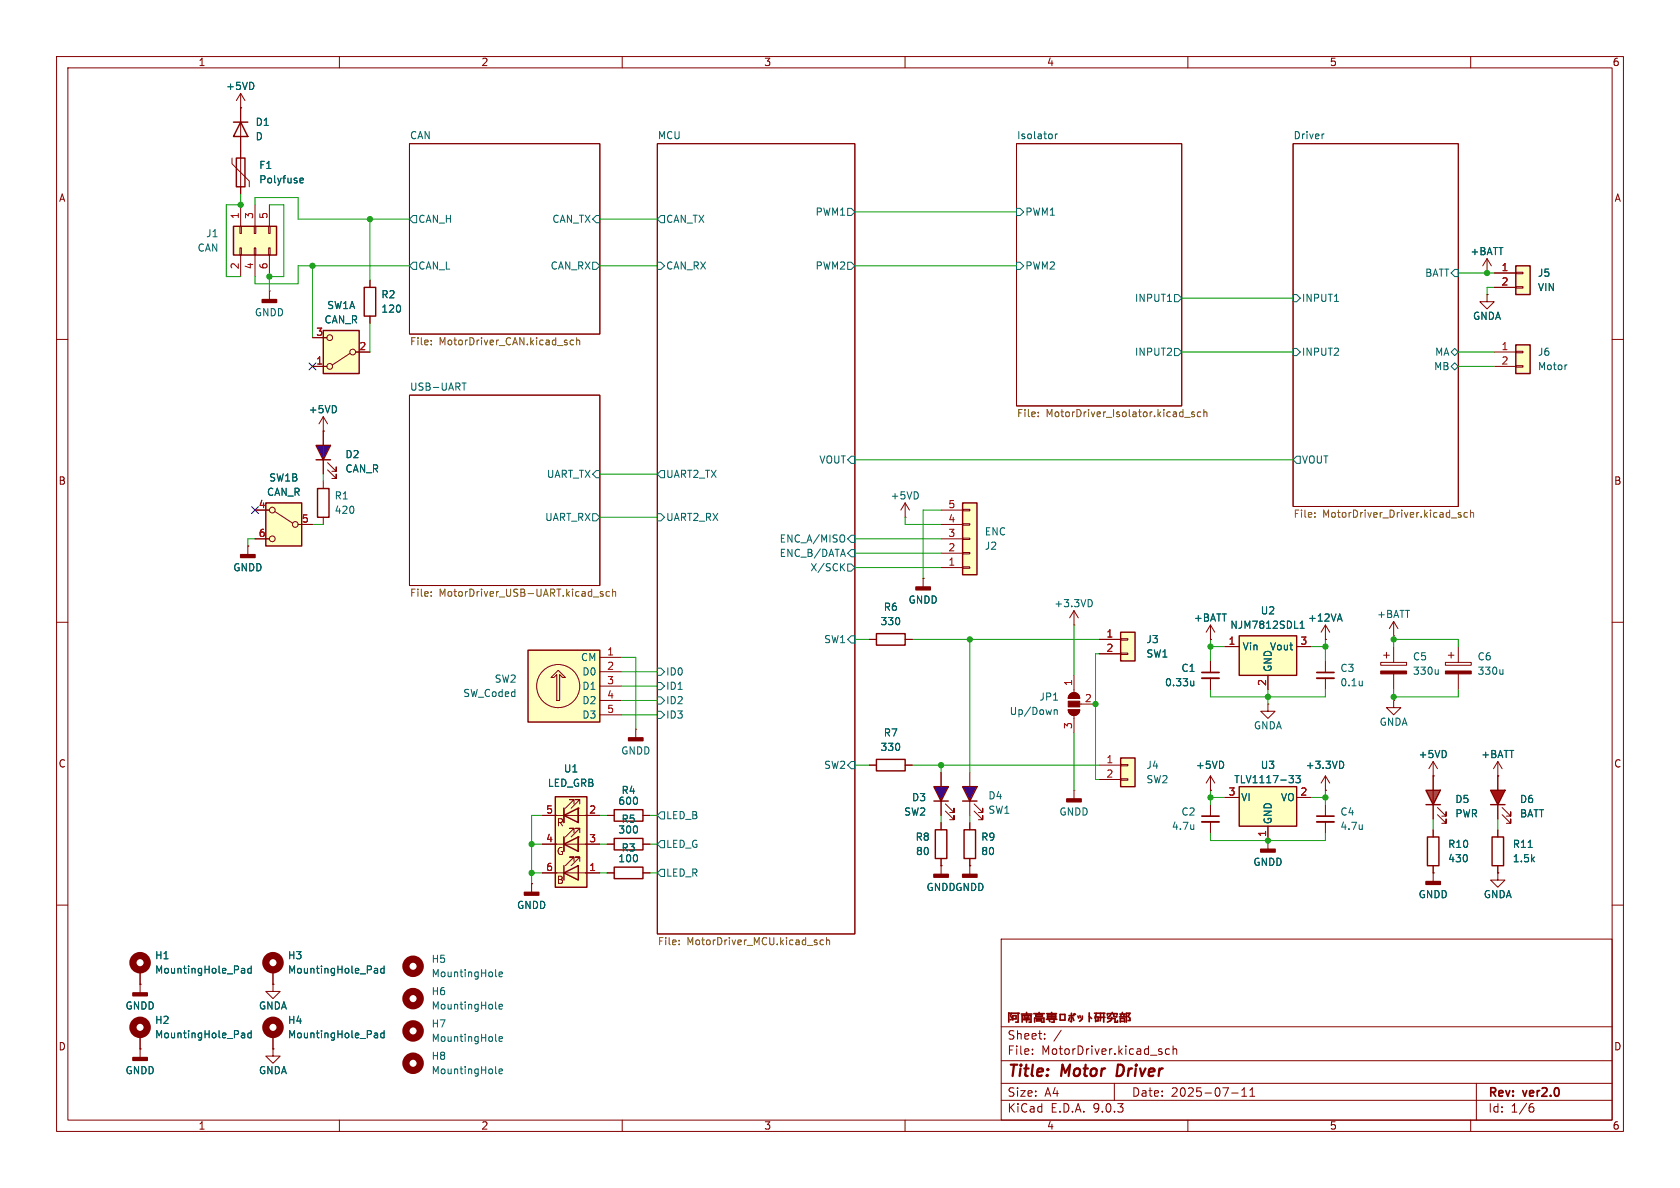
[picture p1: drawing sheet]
<svg xmlns="http://www.w3.org/2000/svg" width="297mm" height="210mm" viewBox="0 0 297 210" stroke-linecap="round" stroke-linejoin="round" font-family="sans-serif">
<g fill="none" stroke="#840000" stroke-width=".18">
<path d="M10 10h277v190h-277zM12 12h273v186h-273zM60 10v2M110 10v2M160 10v2M210 10v2M260 10v2M72.4 25.4h33.6v33.7h-33.6zM116.2 25.4h34.9v139.7h-34.9zM179.7 25.4h29.2v46.4h-29.2zM228.6 25.4h29.2v64.1h-29.2zM10 60h2"/>
<path d="M72.4 69.9h33.6v33.6h-33.6zM285 60h2M10 110h2M214 116.8v2.1M214 119.9v2M285 110h2M153.7 135.3h1.2M160 135.3h1.3M189.9 139.7h.1M189.9 139.7v1.5M214 139.7h.1M214 137.2l-.8 1.2"/>
<path d="M214 137.2l.8 1.2M214 137.2v2.5M214 142.2v2.1M214 145.3v2M10 160h2M177 166h108v32h-108zM285 160h2M60 198v2M110 198v2M160 198v2M177 194.5h108M177 191.5h108"/>
<path d="M177 187.5h108M177 181.5h108M182.5 186.3v.1M182.5 185.5v.1M184.7 183.6v.1M184.7 182.8v.1M187.6 182.1l-1.3 2M197 191.5v3M206.7 185.5l-.4-.1-.3 .3v.4l.2 .2h.5M207.4 185.5l.2-.1 .4 .1v.9M207.4 184.9v1.5M210 198v2"/>
<path d="M217.7 193.2h1.2M219.5 193.8h.9M219.5 192.7l.5-.4v1.5M221 193.8h.8M221 192.7l.4-.4v1.5M260 198v2M261 191.5v6.5M270.6 195.7h.4l.2 .3-.1 .5-.5 .1M271 195.1l-.4 .1"/>
</g>
<path d="M197.6 188.2l-.2 2h.5" fill="none" stroke="#840000" stroke-width=".4"/>
<g fill="none" stroke="#840000" stroke-width=".3">
<path d="M212.5 118.9h3M212.5 144.3h3M178.3 179v1.7M178.3 179.1h.5l-.2 .4M178.7 179.6l.1 .4M179 179.1h1.2M180 179.1v1.6h-.4M180.6 179.3h1.8M181 180h1M181.1 179.7l.1 .1M181.5 179v.5M181.5 180v.7"/>
<path d="M181.8 179.7l-.1 .3M182.8 179.2h1.8M183.1 179.4h1.2v.3h-1.2zM183.7 179v.2M185.1 179.2h1.7M185.2 179.4h1.4v.6h-1.4zM185.2 179.7h1.4M185.9 179v1M186.3 180v.7h-.4M187.4 179.3h.9v1h-.9zM189 179.5h.8M189.1 179.8l-.2 .6"/>
<path d="M189.4 179.1v1.5l-.2-.1M189.6 179.8l.2 .6M189.8 179.3l.1 .1M190 179.2l.1 .1M190.6 179.6l.1 .4M190.9 179.5l.1 .4M191.3 179.6a.77 .77 0 0 1-.5 .9M192.6 179.7l.4 .3M192.6 179v1.6M193.5 179.1h.7M193.6 179.8h.5v.7h-.4M193.7 179.5v1.1"/>
<path d="M193.8 179.1l-.2 .9M194.3 179.8h1M194.3 179.1h1M194.6 179.1l-.1 1.4M195.1 179.1v1.6M196.4 179.2l-.3 .5-.3 .1M196.6 179.8l-.1 .5-.7 .4M196.6 179v.2M196.9 179.2v.5l.5 .1v-.2M197.5 179.4v-.2h-1.7v.3M197.9 179.8h1.1M198 179.3h.9"/>
<path d="M198.1 179.4l.1 .2M198.4 179v.3M198.8 179.3l-.2 .4M178.6 180.3h.2M179.1 180.1h.5v-.6h-.5v.8M180.7 180.7v-1.2h1.6v1.2h-.4M180.9 180.3h1.2M182.9 180.7v-.7h1.7v.7h-.5M183.3 180.2h.8v.3h-.8zM185 180.2h1.8M185.5 180.4l.1 .2M195.8 180h1.3v.7"/>
<path d="M197.6 180.4v.3h-.5M198.1 180.7v-.7h.7v.7M198.1 180.5h.7M199.4 180.4h.4l-.1-.5-.3-.2 .4-.6h-.7v1.6"/>
</g>
<g fill="none" stroke="#006464" stroke-width=".18">
<path d="M73 38.1h.7v1.3h-.7l-.6-.7zM104.8 38.7l.6-.6h.6v1.3h-.6zM116.2 38.7l.6-.6h.7v1.3h-.7zM149.9 36.8h.6l.6 .7-.6 .6h-.6zM179.7 36.8h.6l.7 .7-.7 .6h-.6zM186.6 23.7v.8M186.9 23.7l-.3 .2M234.1 23.7h-.3M73 46.4h.7v1.2h-.7l-.6-.6zM104.8 46.4h.6l.6 .6-.6 .6h-.6zM116.2 46.4h.6l.7 .6-.7 .6h-.6zM149.9 46.4h.6l.6 .6-.6 .6h-.6z"/>
<path d="M179.7 46.4h.6l.7 .6-.7 .6h-.6zM206.4 53.3h.7M207.6 52.1h.7l.6 .6-.6 .6h-.7zM228.6 52.1h.6l.7 .6-.7 .6h-.6zM235.9 53.3h.7M257.2 47.6h.6v1.3h-.6l-.7-.6zM81.7 67.7h.7M82 67.7v1.3M207.6 61.6h.7l.6 .6-.6 .7h-.7zM228.6 61.6h.6l.7 .6-.7 .7h-.6zM256.5 62.2l.7-.6 .6 .6-.6 .7zM256.5 64.8l.7-.7 .6 .7-.6 .6z"/>
<path d="M104.8 90.8h.6l.6 .6-.6 .7h-.6zM104.8 83.8l.6-.6h.6v1.3h-.6zM116.2 90.8h.6l.7 .6-.7 .7h-.6zM116.2 83.8l.6-.6h.7v1.3h-.7zM149 97.1l.4 1.3M149.1 94.6a.9 .9 0 0 1 0 1.2M149.3 99.6l-.7 .8M149.9 99.7h.6l.6 .6-.6 .7h-.6zM150.5 80.6h.6v1.3h-.6l-.6-.6zM150.5 94.6h.6v1.3h-.6l-.6-.6zM150.5 97.2h.6v1.2h-.6l-.6-.6zM229.2 80.6h.7v1.3h-.7l-.6-.6z"/>
<path d="M116.2 118.1h.6l.7 .6-.7 .7h-.6zM148.8 100.2l.5 .7M150.5 112.4h.6v1.3h-.6l-.6-.7zM116.2 120.7h.6l.7 .6-.7 .6h-.6zM116.2 123.2h.6l.7 .6-.7 .7h-.6zM116.2 125.7h.6l.7 .7-.7 .6h-.6zM150.5 134.6h.6v1.3h-.6l-.6-.6zM211 120.4v.8M211 121.1l-.3 .1M116.2 149.2l.6-.6h.7v1.3h-.7zM116.8 143.5h.7v1.3h-.7l-.6-.7zM116.8 153.7h.7v1.2h-.7l-.6-.6z"/>
<path d="M211 145.8v.8M211 146.5v.1"/>
</g>
<g fill="none" stroke="#725600" stroke-width=".18">
<path d="M101.9 59.7v1.3M76.2 60.2v.1M76.2 60.8v.2M101.4 60.2l-.4-.1-.2 .3 .1 .5h.5M101.9 60.2l.2-.1 .3 .1 .1 .8M183.6 73.5v.2M183.6 72.9v.1M209.4 73.8h1M211.1 72.9l-.3-.1-.2 .2 .1 .2 .4 .1v.3h-.5M212.3 72.9l-.4-.1-.2 .3 .1 .5h.5M212.8 72.9l.2-.1 .3 .1 .1 .8M212.8 72.4v1.3"/>
<path d="M232.4 91.3v.1M232.4 90.7v.1M258.3 90.7l-.3-.1-.2 .2v.2l.5 .1v.3h-.5M259.4 90.7l-.3-.1-.3 .2 .1 .6h.5M260 90.7l.1-.1 .4 .1v.7M260 90.2v1.2M76.2 105.3v.1M76.2 104.6v.1M104.9 105.5h1M106.6 104.6h-.3l-.2 .1 .1 .2 .4 .1v.4h-.5M107.7 104.6h-.3l-.3 .2 .2 .6h.4M108.3 104.7l.2-.1h.3v.8"/>
<path d="M108.3 104.1v1.3M120.1 166.9v.1M120.1 166.2v.1M145.6 166.2h-.4l-.2 .2 .1 .5h.5M146.1 166.3l.2-.1h.3l.1 .8M146.1 165.7v1.3"/>
</g>
<path d="M154.9 134.2h5.1v2.1h-5.1z" fill="none" stroke="#840000" stroke-width=".25"/>
<path d="M212.5 119.9h3M212.5 145.3h3" fill="none" stroke="#840000" stroke-width=".33"/>
<path d="M188.6 141.2h2.5v.5h-2.5z" fill="#840000" stroke="#840000" stroke-width=".25"/>
<path d="M170.2 139.1h2.5l-1.3 2.5z" fill="#00f"/>
<g fill="none" stroke="#840000" stroke-width=".18">
<path d="M163.2 102.2h.1M163.2 102.2v1.6M189.9 119.4v3M244.1 117.1h4.6v.5h-4.6zM244.6 115.8h1M245.1 115.3v1M246.4 112.4h.1M246.4 109.9v2.5M246.4 114.3v2.8M246.4 119.1v2.8M246.4 109.9l-.8 1.2M246.4 109.9l.7 1.2"/>
<path d="M255.5 117.1h4.6v.5h-4.6zM256 115.8h1M256.5 115.3v1M257.8 114.3v2.8M257.8 119.1v2.8M171.4 136.5v7.6M188.8 125.5h2.1a1.02 1.02 0 0 1-1 1 1.02 1.02 0 0 1-1.1-1zM189.1 122.7a1.02 1.02 0 0 1 1.1-.2 1.02 1.02 0 0 1 .7 .9h-2.1zM189.9 126.5v3M190.9 124.5h2.8M172.2 143.4l1.5 1.5v-.8v.8h-.7M172.2 142.1l1.5 1.5v-.7v.7h-.7"/>
</g>
<path d="M170.2 139.1h2.5l-1.3 2.5zM170.2 141.6h2.5" fill="none" stroke="#840000" stroke-width=".25"/>
<path d="M161.9 103.8h2.6v.5h-2.6z" fill="#840000" stroke="#840000" stroke-width=".25"/>
<g fill="#840000" stroke="#840000" stroke-width=".18">
<path d="M244.1 118.6h4.6v.5h-4.6z"/>
<path d="M255.5 118.6h4.6v.5h-4.6z"/>
<path d="M189.1 122.7a1.02 1.02 0 0 1 1.1-.2 1.02 1.02 0 0 1 .7 .9h-2.1z"/>
<path d="M188.8 124h2.1v1h-2.1z"/>
<path d="M188.8 125.5h2.1a1.02 1.02 0 0 1-1 1 1.02 1.02 0 0 1-1.1-1z"/>
</g>
<path d="M254.3 118.4v.8M254.3 119.1l-.2 .1M265.7 118.4v.8M265.7 119.1l-.2 .1M186.4 125.5v.8M186.4 125.6l.1-.1h.4v.8" fill="none" stroke="#006464" stroke-width=".18"/>
<path d="M165.1 139.1h2.5l-1.2 2.5z" fill="#00f"/>
<g fill="none" stroke="#840000" stroke-width=".18">
<path d="M262.9 48.3h.1M262.9 45.7l-.8 1.3M262.9 45.7l.8 1.3M262.9 45.7v2.6M234.3 113h.1M234.3 110.5l-.7 1.3M234.3 110.5l.8 1.3M234.3 110.5v2.5M234.3 116.8v2.1M234.3 119.9v2M166.4 136.5v7.6M166.4 153h.1"/>
<path d="M166.4 145.4v1.3M166.4 151.8v2.8M167.1 143.4l1.6 1.5v-.8v.8h-.8M167.1 142.1l1.6 1.5v-.7v.7h-.8M171.4 153h.1M171.4 153v1.6"/>
</g>
<path d="M165.1 139.1h2.5l-1.2 2.5zM165.1 141.6h2.5M165.4 146.7h2v5.1h-2z" fill="none" stroke="#840000" stroke-width=".25"/>
<path d="M236.6 109.4h.6M236.9 108.5l.4 1.3M240.8 120.4v.8M240.8 121.1v.1" fill="none" stroke="#006464" stroke-width=".18"/>
<path d="M232.8 118.9h3" fill="none" stroke="#840000" stroke-width=".3"/>
<path d="M232.8 119.9h3" fill="none" stroke="#840000" stroke-width=".33"/>
<g fill="#840000" stroke="#840000" stroke-width=".25">
<path d="M165.1 154.6h2.5v.5h-2.5z"/>
<path d="M170.2 154.6h2.5v.5h-2.5z"/>
</g>
<path d="M268 61h2.5v5h-2.5z" fill="#ffffc2"/>
<path d="M268 61h2.5v5h-2.5z" fill="none" stroke="#840000" stroke-width=".25"/>
<path d="M262.9 52.1v1.2h1.3l-1.3 1.3-1.3-1.3h1.3M262.9 52.1h.1M264.2 62.2h3.8M264.2 64.8h3.8M268 62.1h1.2v.3h-1.2zM268 64.6h1.2v.3h-1.2z" fill="none" stroke="#840000" stroke-width=".18"/>
<path d="M276.9 64.5h.1" fill="none" stroke="#006464" stroke-width=".18"/>
<path d="M268 47h2.5v5.1h-2.5z" fill="#ffffc2"/>
<path d="M268 47h2.5v5.1h-2.5z" fill="none" stroke="#840000" stroke-width=".25"/>
<path d="M264.2 48.3h3.8M264.2 50.8h3.8M268 48.1h1.2v.3h-1.2zM268 50.7h1.2v.2h-1.2zM189.9 110.5h.1M189.9 108l-.8 1.2M189.9 108l.7 1.2M189.9 108v2.5" fill="none" stroke="#840000" stroke-width=".18"/>
<path d="M192.7 106a.68 .68 0 0 1 .4 .6 .68 .68 0 0 1-.4 .7" fill="none" stroke="#006464" stroke-width=".18"/>
<path d="M170.2 88.9h2.5v12.7h-2.5z" fill="#ffffc2"/>
<path d="M170.2 88.9h2.5v12.7h-2.5z" fill="none" stroke="#840000" stroke-width=".25"/>
<path d="M166.4 97.8h3.8M166.4 95.3h3.8M166.4 92.7h3.8M166.4 90.2h3.8M170.2 97.7h1.2v.2h-1.2zM170.2 95.1h1.2v.3h-1.2zM170.2 92.6h1.2v.2h-1.2zM170.2 90h1.2v.3h-1.2zM166.4 100.3h3.8M170.2 100.2h1.2v.3h-1.2z" fill="none" stroke="#840000" stroke-width=".18"/>
<path d="M55.9 78.7h2.5l-1.3 2.6z" fill="#00f"/>
<path d="M57.1 76.2v7.6M57.9 83.1l1.5 1.5v-.8v.8h-.7M57.9 81.8l1.5 1.5v-.7v.7h-.7M160 91.4h.1M160 88.9l-.7 1.3M160 88.9l.8 1.3M160 88.9v2.5M171.4 145.4v1.3M171.4 151.8v1.2" fill="none" stroke="#840000" stroke-width=".18"/>
<path d="M55.9 78.7h2.5l-1.3 2.6zM55.9 81.3h2.5M170.4 146.7h2.1v5.1h-2.1z" fill="none" stroke="#840000" stroke-width=".25"/>
<path d="M198.1 111.8h2.6v5h-2.6z" fill="#ffffc2"/>
<path d="M198.1 111.8h2.6v5h-2.6z" fill="none" stroke="#840000" stroke-width=".25"/>
<path d="M194.3 113h3.8M194.3 115.6h3.8M198.1 112.9h1.3v.3h-1.3zM198.1 115.4h1.3v.3h-1.3zM214 113h.1M214 110.5l-.8 1.3M214 110.5l.8 1.3M214 110.5v2.5" fill="none" stroke="#840000" stroke-width=".18"/>
<path d="M219.1 112.4h10.1v7h-10.1z" fill="#ffffc2"/>
<path d="M154.9 112h5.1v2h-5.1zM219.1 112.4h10.1v7h-10.1z" fill="none" stroke="#840000" stroke-width=".25"/>
<path d="M153.7 113h1.2M160 113h1.3M216.5 114.3h2.6M224.2 119.4v2.5M229.2 114.3h2.6" fill="none" stroke="#840000" stroke-width=".18"/>
<path d="M229.8 111.1h.8M229.8 110.2l.4-.4v1.3" fill="none" stroke="#006464" stroke-width=".18"/>
<path d="M41.3 40h7.6v5.1h-7.6z" fill="#ffffc2"/>
<path d="M41.3 40h7.6v5.1h-7.6z" fill="none" stroke="#840000" stroke-width=".25"/>
<g fill="none" stroke="#840000" stroke-width=".18">
<path d="M42.5 36.2v3.8M45.1 36.2v3.8M47.6 36.2v3.8M42.4 40h.3v1.3h-.3zM42.4 43.8h.3v1.3h-.3zM42.5 45.1v3.8M45 40h.2v1.3h-.2zM45 43.8h.2v1.3h-.2zM45.1 45.1v3.8M47.5 40h.3v1.3h-.3zM47.5 43.8h.3v1.3h-.3zM47.6 51.4h.1"/>
<path d="M47.6 45.1v3.8M47.6 51.4v1.6"/>
</g>
<path d="M46.4 53h2.5v.5h-2.5z" fill="#840000" stroke="#840000" stroke-width=".25"/>
<path d="M57.1 58.4h6.4v7.6h-6.4z" fill="#ffffc2"/>
<g fill="none" stroke="#840000" stroke-width=".18">
<path d="M55.2 59.7h2.6M55.2 64.8h2.6M57.1 76.2h.1M57.1 73.7v2.5M57.1 73.7l-.7 1.2M57.1 73.7l.8 1.2M61.8 62.5l-3 2M62.9 62.2h2.5M43.8 96.5h.1M43.8 96.5v1.5M57.1 85.1v1.3M57.1 91.4v1.3"/>
<circle cx="58.3" cy="59.7" r=".51"/>
<circle cx="58.3" cy="64.8" r=".51"/>
<circle cx="62.4" cy="62.2" r=".51"/>
</g>
<path d="M57.1 58.4h6.4v7.6h-6.4zM56.1 86.4h2.1v5h-2.1z" fill="none" stroke="#840000" stroke-width=".25"/>
<path d="M42.5 98h2.6v.6h-2.6z" fill="#840000" stroke="#840000" stroke-width=".25"/>
<path d="M47 88.9h6.3v7.6h-6.3z" fill="#ffffc2"/>
<g fill="none" stroke="#840000" stroke-width=".18">
<path d="M42.5 19.1h.1M42.5 16.5l-.7 1.3M42.5 16.5l.8 1.3M42.5 16.5v17.8M41 27.9v1.1l3.1 3v1M65.4 49.5v1.3M65.4 55.9v1.3M45.1 90.2h2.5M45.1 95.3h2.5M48.6 90.4l3.1 2.1M52.7 92.7h2.5M112.4 128.9h.1"/>
<path d="M112.4 128.9v1.5M224.2 124.5v1.2h1.2l-1.2 1.3-1.3-1.3h1.3M224.2 124.5h.1M107.3 154.3h1.3M107.3 149.2h1.3M107.3 144.1h1.3M113.7 154.3h1.2M113.7 149.2h1.2M113.7 144.1h1.2M224.2 148.6h.1M224.2 148.6v1.5M264.8 146.7v1.3"/>
<path d="M264.8 153v1.3"/>
<circle cx="48.1" cy="90.2" r=".51"/>
<circle cx="48.1" cy="95.3" r=".51"/>
<circle cx="52.2" cy="92.7" r=".51"/>
</g>
<path d="M41.3 21.6h2.5M41.8 27.9h1.5v5.1h-1.5zM42.5 21.6l1.3 2.5h-2.5zM64.4 50.8h2v5.1h-2zM47 88.9h6.3v7.6h-6.3zM108.6 153.3h5.1v2h-5.1zM108.6 148.2h5.1v2h-5.1zM108.6 143.1h5.1v2.1h-5.1zM263.8 148h2v5h-2z" fill="none" stroke="#840000" stroke-width=".25"/>
<path d="M53 32.1l.2 .2h.4M53 31.7l.2-.2h.3l.1 .2v.1l-.6 .1M270.2 149.8h.7" fill="none" stroke="#006464" stroke-width=".18"/>
<g fill="#840000" stroke="#840000" stroke-width=".25">
<path d="M111.1 130.4h2.6v.5h-2.6z"/>
<path d="M222.9 150.1h2.5v.5h-2.5z"/>
</g>
<path d="M219.1 139.1h10.1v7h-10.1z" fill="#ffffc2"/>
<path d="M219.1 139.1h10.1v7h-10.1z" fill="none" stroke="#840000" stroke-width=".25"/>
<path d="M216.5 141h2.6M224.2 146.1v2.5M229.2 141h2.6" fill="none" stroke="#840000" stroke-width=".18"/>
<path d="M227.9 137.1h.8l-.5 .5 .4 .1 .1 .4-.3 .3h-.3M229.1 137.1h.8l-.5 .5 .4 .1v.6l-.2 .1-.5-.1" fill="none" stroke="#006464" stroke-width=".18"/>
<path d="M93.3 114.9h12.7v12.7h-12.7z" fill="#ffffc2"/>
<path d="M93.3 114.9h12.7v12.7h-12.7z" fill="none" stroke="#840000" stroke-width=".25"/>
<g fill="none" stroke="#840000" stroke-width=".18">
<path d="M97.4 119.8l1.3-1.3 1.2 1.3h-.5l-.5-.5v4.5h-.5v-4.5l-.5 .5zM106 116.2h3.9M106 118.7h3.9M106 121.3h3.9M106 123.8h3.9M106 126.4h3.9M234.3 139.7h.1M234.3 137.2l-.7 1.2M234.3 137.2l.8 1.2M234.3 137.2v2.5M246.4 123.8v1.3h1.2l-1.2 1.3-1.3-1.3h1.3M246.4 123.8h.1"/>
<path d="M253.4 137.2h.1M253.4 134.6l-.8 1.3M253.4 134.6l.7 1.3M253.4 134.6v2.6M264.8 137.2h.1M264.8 134.6l-.8 1.3M264.8 134.6l.8 1.3M264.8 134.6v2.6M94 156.2h.1M94 156.2v1.5M234.3 142.2v2.1M234.3 145.3v2"/>
<circle cx="98.7" cy="121.3" r="3.8"/>
</g>
<g fill="none" stroke="#840000" stroke-width="1.3">
<circle cx="73" cy="176.5" r="1.27"/>
<circle cx="73" cy="170.8" r="1.27"/>
<circle cx="73" cy="188" r="1.27"/>
<circle cx="73" cy="182.2" r="1.27"/>
</g>
<path d="M237.1 134.6a.68 .68 0 0 1 .5 .6 .68 .68 0 0 1-.5 .6M240.8 145.8v.8M240.8 146.5v.1M87.6 178.2l.2 .2M87.6 172.5l.2 .2M88.2 178l.6-.2v-.2l-.4-.1-.2 .2 .1 .6h.5M88.2 172.2l.6-.1v-.2l-.4-.1-.2 .2 .1 .6h.5M87.6 189.6l.2 .2M87.6 183.9l.2 .2M88.2 183.7l.6-.1v-.3l-.4-.1-.2 .2 .1 .6h.5M88.2 189.4l.6-.1v-.3h-.4l-.2 .1 .1 .6h.5" fill="none" stroke="#006464" stroke-width=".18"/>
<path d="M92.7 157.7h2.5v.5h-2.5z" fill="#840000" stroke="#840000" stroke-width=".25"/>
<path d="M232.8 144.3h3" fill="none" stroke="#840000" stroke-width=".3"/>
<path d="M232.8 145.3h3" fill="none" stroke="#840000" stroke-width=".33"/>
<path d="M98.2 140.8h5.6v16h-5.6z" fill="#ffffc2"/>
<path d="M98.2 140.8h5.6v16h-5.6zM99.7 144.1l2.5-1.2v2.5zM99.7 149.2l2.5-1.2v2.5zM99.7 154.3l2.5-1.3v2.6zM99.7 142.9v2.5M99.7 148v2.5M99.7 153v2.6" fill="none" stroke="#840000" stroke-width=".25"/>
<g fill="none" stroke="#840000" stroke-width=".18">
<path d="M95.9 144.1h10.1M95.9 149.2h10.1M95.9 154.3h10.1M99.7 142.9v2.5M99.7 148v2.5M101.5 142.1v-.7h-.8h.8l-1.6 1.5M101.5 147.2v-.8h-.8h.8l-1.6 1.6M101.5 152.3v-.8h-.8h.8l-1.6 1.5M102.2 142.9h.1M102.2 142.9v2.5zM102.2 148h.1M102.2 148v2.5z"/>
<path d="M102.5 142.1v-.7h-.8h.8l-1.5 1.5M102.5 147.2v-.8h-.8h.8l-1.5 1.6M102.5 152.3v-.8h-.8h.8l-1.5 1.5M24.8 174h.1M24.8 171.5v4M48.3 174v1.3h1.2l-1.2 1.2-1.3-1.2h1.3M48.3 174h.1M48.3 171.5v2.5M24.8 185.4h.1M24.8 182.9v4M48.3 185.4v1.3h1.2l-1.2 1.3-1.3-1.3h1.3M48.3 185.4h.1"/>
<path d="M48.3 182.9v2.5"/>
</g>
<g fill="none" stroke="#840000" stroke-width="1.3">
<circle cx="24.8" cy="170.2" r="1.27"/>
<circle cx="48.3" cy="170.2" r="1.27"/>
<circle cx="24.8" cy="181.6" r="1.27"/>
<circle cx="48.3" cy="181.6" r="1.27"/>
</g>
<g fill="none" stroke="#006464" stroke-width=".18">
<path d="M42.8 171.2h.4l.1 .8M43.3 172h-.5M43.3 171.5h-.5M44.4 171.2h-.4l-.2 .2 .1 .6h.5M44.4 170.8v1.2M66.3 171.2h.4l.1 .8M66.8 172h-.5M66.8 171.5h-.5M67.9 170.8v1.2M67.9 171.2h-.4l-.2 .2 .1 .6h.5M42.8 182.6l.4 .1 .1 .8M43.3 183.4l-.5 .1"/>
<path d="M43.3 182.9l-.5 .1M44.4 182.7l-.4-.1-.2 .3 .1 .5h.5M44.4 182.2v1.3M66.3 182.6l.4 .1 .1 .8M66.8 183.4l-.5 .1M66.8 182.9l-.5 .1M67.9 182.7l-.4-.1-.2 .3 .1 .5h.5M67.9 182.2v1.3"/>
</g>
<g fill="#840000" stroke="#840000" stroke-width=".25">
<path d="M23.5 175.5h2.5v.5h-2.5z"/>
<path d="M23.5 186.9h2.5v.6h-2.5z"/>
</g>
<path d="M252.1 139.7h2.5l-1.2 2.5z" fill="#ee7800"/>
<path d="M253.4 137.2v7.6M253.4 154.3h.1M253.4 146.7v1.3M253.4 153v2.8M254.1 144l1.6 1.5v-.7v.7h-.8M254.1 142.7l1.6 1.6v-.8v.8h-.8" fill="none" stroke="#840000" stroke-width=".18"/>
<path d="M252.1 139.7h2.5l-1.2 2.5zM252.1 142.2h2.5M252.3 148h2.1v5h-2.1z" fill="none" stroke="#840000" stroke-width=".25"/>
<path d="M252.1 155.8h2.5v.5h-2.5z" fill="#840000" stroke="#840000" stroke-width=".25"/>
<path d="M198.1 134h2.6v5.1h-2.6z" fill="#ffffc2"/>
<path d="M198.1 134h2.6v5.1h-2.6z" fill="none" stroke="#840000" stroke-width=".25"/>
<path d="M194.3 135.3h3.8M194.3 137.8h3.8M198.1 135.1h1.3v.3h-1.3zM198.1 137.7h1.3v.2h-1.3zM264.8 154.3v1.3h1.3l-1.3 1.2-1.3-1.2h1.3M264.8 154.3h.1" fill="none" stroke="#840000" stroke-width=".18"/>
<path d="M263.5 139.7h2.6l-1.3 2.5z" fill="#f00"/>
<g fill="none" stroke="#840000" stroke-width=".18">
<path d="M42.5 19.1h.1M42.5 19.1v2.5M42.5 24.1v3.8M42.5 33v1.3M55.2 59.7h2.6M65.4 49.5v1.3M65.4 55.9v1.3M262.9 48.3h.1M262.9 52.1h.1M264.2 48.3h3.8M264.2 50.8h3.8M55.2 64.8h2.6"/>
<path d="M57.1 76.2h.1M57.1 76.2v2.5M62.9 62.2h2.5M43.8 96.5h.1M45.1 90.2h2.5M45.1 95.3h2.5M52.7 92.7h2.5M57.1 81.3v2.5M153.7 113h1.2M160 113h1.3M163.2 102.2h.1M194.3 113h3.8"/>
<path d="M194.3 115.6h3.8M214 113h.1M214 116.8v2.1M214 119.9v2M216.5 114.3h2.6M224.2 119.4v2.5M229.2 114.3h2.6M234.3 113h.1M153.7 135.3h1.2M160 135.3h1.3M166.4 136.5v2.6M214 139.7h.1"/>
<path d="M234.3 139.7h.1M253.4 137.2h.1M253.4 137.2v2.5M264.8 137.2h.1M264.8 137.2v7.6M94 156.2h.1M95.9 154.3h2.5M95.9 149.2h2.5M95.9 144.1h2.5M103.5 154.3h2.5M103.5 149.2h2.5M103.5 144.1h2.5"/>
<path d="M107.3 154.3h1.3M107.3 149.2h1.3M107.3 144.1h1.3M113.7 154.3h1.2M113.7 149.2h1.2M113.7 144.1h1.2M166.4 153h.1M166.4 141.6v2.5M166.4 145.4v1.3M166.4 151.8v1.2M171.4 153h.1M171.4 145.4v1.3"/>
<path d="M171.4 151.8v1.2M216.5 141h2.6M224.2 148.6h.1M224.2 146.1v2.5M229.2 141h2.6M253.4 154.3h.1M253.4 142.2v2.6M253.4 146.7v1.3M253.4 153v1.3M264.8 154.3h.1M264.8 146.7v1.3M264.8 153v1.3"/>
<path d="M265.6 144l1.5 1.5v-.7v.7h-.8M265.6 142.7l1.5 1.6v-.8v.8h-.8M24.8 174h.1M24.8 171.5v2.5M48.3 174h.1M48.3 171.5v2.5M24.8 185.4h.1M24.8 182.9v2.5M48.3 185.4h.1M48.3 182.9v2.5"/>
</g>
<path d="M263.5 139.7h2.6l-1.3 2.5zM263.5 142.2h2.6" fill="none" stroke="#840000" stroke-width=".25"/>
<g fill="none" stroke="#009600" stroke-width=".18">
<path d="M42.5 34.3v1.9h-2.5v12.7h2.5M45.1 36.2v-1.3h7.6v3.8h19.7M47.6 36.2h2.6v12.7h-2.6v2.5M65.4 38.7v10.8M106 38.7h10.2M151.1 37.5h28.6M55.2 47v12.7M65.4 57.2v5M72.4 47h-19.7v3.2h-7.6v-1.3M106 47h10.2M151.1 47h28.6M208.9 52.7h19.7"/>
<path d="M257.8 48.3h6.4M264.2 50.8h-1.3v1.3M208.9 62.2h19.7M257.8 62.2h6.4M257.8 64.8h6.4M45.1 95.3h-1.3v1.2M55.2 92.7h1.9M57.1 83.8v1.3M106 83.8h10.2M106 91.4h10.2M151.1 95.3h15.3M151.1 81.3h77.5"/>
<path d="M151.1 97.8h15.3M160 91.4v1.3h6.4M166.4 90.2h-3.2v12M109.9 116.2h2.5v12.7M109.9 118.7h6.3M151.1 113h2.6M151.1 100.3h15.3M161.3 113h33M171.4 113v23.5M189.9 110.5v8.9M194.3 115.6h-.6v22.2h.6M214 114.3h2.5"/>
<path d="M214 113v3.8M231.8 114.3h2.5M234.3 113v3.8M246.4 113h11.4v1.3M246.4 112.4v1.9M109.9 126.4h6.3M109.9 123.8h6.3M109.9 121.3h6.3M151.1 135.3h2.6M161.3 135.3h33M166.4 135.3v1.2M189.9 129.5v10.2"/>
<path d="M214 121.9v1.3h20.3v-1.3M214 139.7v2.5M224.2 121.9v2.6M234.3 139.7v2.5M246.4 121.9v1.9M257.8 121.9v1.3h-11.4M94 149.2h1.9M94 154.3h1.9M95.9 144.1h-1.9v12.1M106 144.1h1.3M106 149.2h1.3M106 154.3h1.3"/>
<path d="M114.9 144.1h1.3M114.9 149.2h1.3M114.9 154.3h1.3M166.4 144.1v1.3M171.4 144.1v1.3M214 147.3v1.3h20.3v-1.3M214 141h2.5M231.8 141h2.5M253.4 144.8v1.9M264.8 144.8v1.9"/>
</g>
<path d="M54.6 64.2l1.3 1.2M55.9 64.2l-1.3 1.2M44.5 89.6l1.2 1.2M45.7 89.6l-1.2 1.2" fill="none" stroke="#000084" stroke-width=".18"/>
<g fill="none" stroke="#006464" stroke-width=".18">
<path d="M53 32.1l.2 .2h.4M53 31.7l.2-.2h.3l.1 .2v.1l-.6 .1M229.8 111.1h.8M229.8 110.2l.4-.4v1.3M236.6 109.4h.6M236.9 108.5l.4 1.3M211 120.4v.8M211 121.1l-.3 .1M227.9 137.1h.8l-.5 .5 .4 .1 .1 .4-.3 .3h-.3M229.1 137.1h.8l-.5 .5 .4 .1v.6l-.2 .1-.5-.1M237.1 134.6a.68 .68 0 0 1 .5 .6 .68 .68 0 0 1-.5 .6M270.2 149.8h.7"/>
<path d="M42.8 171.2h.4l.1 .8M43.3 172h-.5M43.3 171.5h-.5M44.4 171.2h-.4l-.2 .2 .1 .6h.5M44.4 170.8v1.2M66.3 171.2h.4l.1 .8M66.8 172h-.5M66.8 171.5h-.5M67.9 170.8v1.2M67.9 171.2h-.4l-.2 .2 .1 .6h.5M42.8 182.6l.4 .1 .1 .8M43.3 183.4l-.5 .1"/>
<path d="M43.3 182.9l-.5 .1M44.4 182.7l-.4-.1-.2 .3 .1 .5h.5M44.4 182.2v1.3M66.3 182.6l.4 .1 .1 .8M66.8 183.4l-.5 .1M66.8 182.9l-.5 .1M67.9 182.7l-.4-.1-.2 .3 .1 .5h.5M67.9 182.2v1.3"/>
</g>
<g fill="#009600" stroke="#009600" stroke-width=".18">
<circle cx="246.4" cy="123.2" r=".46"/>
<circle cx="246.4" cy="113" r=".46"/>
<circle cx="262.9" cy="48.3" r=".46"/>
<circle cx="234.3" cy="114.3" r=".46"/>
<circle cx="94" cy="149.2" r=".46"/>
<circle cx="94" cy="154.3" r=".46"/>
<circle cx="166.4" cy="135.3" r=".46"/>
<circle cx="193.7" cy="124.5" r=".46"/>
<circle cx="214" cy="141" r=".46"/>
<circle cx="214" cy="114.3" r=".46"/>
<circle cx="42.5" cy="36.2" r=".46"/>
<circle cx="47.6" cy="48.9" r=".46"/>
<circle cx="55.2" cy="47" r=".46"/>
<circle cx="65.4" cy="38.7" r=".46"/>
<circle cx="224.2" cy="123.2" r=".46"/>
<circle cx="224.2" cy="148.6" r=".46"/>
<circle cx="234.3" cy="141" r=".46"/>
<circle cx="171.4" cy="113" r=".46"/>
</g>
<g font-size="2.8" fill="#840000">
<text x="178" y="190.9">Title:</text>
<text x="187.7" y="190.9">Motor</text>
<text x="198.3" y="190.9">Driver</text>
</g>
<g font-size="2.1" fill="#840000">
<text x="178" y="184">Sheet:</text>
<text x="178" y="186.7">File:</text>
<text x="184.1" y="186.7">MotorDriver.kicad_sch</text>
<text x="178" y="196.9">KiCad</text>
<text x="178" y="194.1">Size:</text>
<text x="184.7" y="194.1">A4</text>
<text x="185.7" y="196.9">E.D.A.</text>
<text x="193.3" y="196.9">9.0.3</text>
<text x="200" y="194.1">Date:</text>
<text x="207" y="194.1">2025-07-11</text>
<text x="263" y="194.3">Rev:</text>
<text x="263" y="196.9">Id:</text>
<text x="267.1" y="196.9">1/6</text>
<text x="269.4" y="194.3">ver2.0</text>
</g>
<g font-size="1.8" fill="#840000">
<text x="35" y="11.9">1</text>
<text x="85" y="11.9">2</text>
<text x="135" y="11.9">3</text>
<text x="185" y="11.9">4</text>
<text x="235" y="11.9">5</text>
<text x="285" y="11.9">6</text>
<text x="10.3" y="35.9">A</text>
<text x="285.3" y="35.9">A</text>
<text x="10.3" y="85.9">B</text>
<text x="285.3" y="85.9">B</text>
<text x="10.3" y="135.9">C</text>
<text x="285.3" y="135.9">C</text>
<text x="98.3" y="146.3">R</text>
<text x="98.3" y="151.4">G</text>
<text x="98.3" y="156.4">B</text>
<text x="10.3" y="185.9">D</text>
<text x="285.3" y="185.9">D</text>
<text x="35" y="199.9">1</text>
<text x="85" y="199.9">2</text>
<text x="135" y="199.9">3</text>
<text x="185" y="199.9">4</text>
<text x="235" y="199.9">5</text>
<text x="285" y="199.9">6</text>
</g>
<g font-size="1.8" fill="#006464">
<text x="39.9" y="16.1">+5VD</text>
<text x="45.1" y="22.5">D1</text>
<text x="45.1" y="25">D</text>
<text x="72.4" y="24.7">CAN</text>
<text x="116.2" y="24.7">MCU</text>
<text x="179.7" y="24.7">Isolator</text>
<text x="228.6" y="24.7">Driver</text>
<text x="45.7" y="30.1">F1</text>
<text x="45.7" y="32.6">Polyfuse</text>
<text x="73.9" y="39.6">CAN_H</text>
<text x="97.5" y="39.6">CAN_TX</text>
<text x="117.7" y="39.6">CAN_TX</text>
<text x="144.1" y="38.3">PWM1</text>
<text x="181.2" y="38.3">PWM1</text>
<text x="34.8" y="44.7">CAN</text>
<text x="36.3" y="42.1">J1</text>
<text x="73.9" y="47.9">CAN_L</text>
<text x="97.2" y="47.9">CAN_RX</text>
<text x="117.7" y="47.9">CAN_RX</text>
<text x="144.1" y="47.9">PWM2</text>
<text x="181.2" y="47.9">PWM2</text>
<text x="259.9" y="45.3">+BATT</text>
<text x="67.3" y="52.9">R2</text>
<text x="200.5" y="53.6">INPUT1</text>
<text x="230.1" y="53.6">INPUT1</text>
<text x="251.9" y="49.1">BATT</text>
<text x="271.8" y="49.1">J5</text>
<text x="271.8" y="51.7">VIN</text>
<text x="45" y="56.1">GNDD</text>
<text x="57.3" y="57.4">CAN_R</text>
<text x="57.7" y="54.8">SW1A</text>
<text x="67.3" y="55.5">120</text>
<text x="260.3" y="56.7">GNDA</text>
<text x="200.5" y="63.1">INPUT2</text>
<text x="230.1" y="63.1">INPUT2</text>
<text x="253.4" y="65.6">MB</text>
<text x="253.6" y="63.1">MA</text>
<text x="271.8" y="63.1">J6</text>
<text x="271.8" y="65.6">Motor</text>
<text x="72.4" y="69.1">USB-UART</text>
<text x="54.5" y="73.3">+5VD</text>
<text x="61" y="81.2">D2</text>
<text x="61" y="83.7">CAN_R</text>
<text x="144.7" y="82.1">VOUT</text>
<text x="230.1" y="82.1">VOUT</text>
<text x="47.1" y="87.9">CAN_R</text>
<text x="47.5" y="85.3">SW1B</text>
<text x="59.1" y="88.5">R1</text>
<text x="96.6" y="84.7">UART_TX</text>
<text x="117.7" y="84.7">UART2_TX</text>
<text x="157.3" y="88.5">+5VD</text>
<text x="59.1" y="91">420</text>
<text x="96.3" y="92.3">UART_RX</text>
<text x="117.7" y="92.3">UART2_RX</text>
<text x="174" y="94.8">ENC</text>
<text x="41.1" y="101.2">GNDD</text>
<text x="137.7" y="96.1">ENC_A/MISO</text>
<text x="137.7" y="98.7">ENC_B/DATA</text>
<text x="143.2" y="101.2">X/SCK</text>
<text x="174" y="97.4">J2</text>
<text x="160.5" y="106.9">GNDD</text>
<text x="186.3" y="107.5">+3.3VD</text>
<text x="145.6" y="113.9">SW1</text>
<text x="155.6" y="110.7">330</text>
<text x="156.1" y="108.2">R6</text>
<text x="202.6" y="113.9">J3</text>
<text x="211" y="110.1">+BATT</text>
<text x="217.4" y="111.4">NJM7812SDL1</text>
<text x="222.8" y="108.8">U2</text>
<text x="231.1" y="110.1">+12VA</text>
<text x="243.3" y="109.4">+BATT</text>
<text x="102.6" y="117.1">CM</text>
<text x="102.9" y="119.6">D0</text>
<text x="117.7" y="119.6">ID0</text>
<text x="202.6" y="116.4">SW1</text>
<text x="208.8" y="119">C1</text>
<text x="219.6" y="115.2">Vin</text>
<text x="224.4" y="115.2">Vout</text>
<text x="225" y="118.9" transform="rotate(-90 225 118.9)">GND</text>
<text x="236.9" y="119">C3</text>
<text x="249.7" y="116.9">C5</text>
<text x="249.7" y="119.5">330u</text>
<text x="261.1" y="116.9">C6</text>
<text x="261.1" y="119.5">330u</text>
<text x="81.8" y="123.4">SW_Coded</text>
<text x="87.4" y="120.9">SW2</text>
<text x="102.9" y="122.1">D1</text>
<text x="102.9" y="124.7">D2</text>
<text x="117.7" y="122.1">ID1</text>
<text x="117.7" y="124.7">ID2</text>
<text x="183.7" y="124.1">JP1</text>
<text x="205.9" y="121.5">0.33u</text>
<text x="236.9" y="121.5">0.1u</text>
<text x="102.9" y="127.2">D3</text>
<text x="117.7" y="127.2">ID3</text>
<text x="156.1" y="130.4">R7</text>
<text x="178.4" y="126.6">Up/Down</text>
<text x="221.6" y="129.1">GNDA</text>
<text x="243.8" y="128.5">GNDA</text>
<text x="99.6" y="136.8">U1</text>
<text x="109.7" y="133.6">GNDD</text>
<text x="145.6" y="136.1">SW2</text>
<text x="155.6" y="132.9">330</text>
<text x="202.6" y="136.1">J4</text>
<text x="211.3" y="136.1">+5VD</text>
<text x="222.8" y="136.1">U3</text>
<text x="230.7" y="136.1">+3.3VD</text>
<text x="250.7" y="134.2">+5VD</text>
<text x="261.8" y="134.2">+BATT</text>
<text x="96.8" y="139.3">LED_GRB</text>
<text x="109.2" y="142.5">600</text>
<text x="109.8" y="140.6">R4</text>
<text x="161.1" y="141.8">D3</text>
<text x="174.6" y="141.5">D4</text>
<text x="202.6" y="138.7">SW2</text>
<text x="218.1" y="138.7">TLV1117-33</text>
<text x="219.3" y="141.8">VI</text>
<text x="226.4" y="141.8">VO</text>
<text x="257.2" y="142.2">D5</text>
<text x="268.6" y="142.2">D6</text>
<text x="109.2" y="147.5">300</text>
<text x="109.8" y="145.6">R5</text>
<text x="117.7" y="145">LED_B</text>
<text x="159.7" y="144.4">SW2</text>
<text x="161.8" y="148.8">R8</text>
<text x="173.4" y="148.8">R9</text>
<text x="174.6" y="144.1">SW1</text>
<text x="187.2" y="144.4">GNDD</text>
<text x="207.1" y="146.9">4.7u</text>
<text x="208.8" y="144.4">C2</text>
<text x="225" y="145.8" transform="rotate(-90 225 145.8)">GND</text>
<text x="236.9" y="144.4">C4</text>
<text x="236.9" y="146.9">4.7u</text>
<text x="257.2" y="144.7">PWR</text>
<text x="268.6" y="144.7">BATT</text>
<text x="109.2" y="152.6">100</text>
<text x="109.8" y="150.7">R3</text>
<text x="117.7" y="150.1">LED_G</text>
<text x="117.7" y="155.2">LED_R</text>
<text x="161.8" y="151.4">80</text>
<text x="173.4" y="151.4">80</text>
<text x="221.5" y="153.3">GNDD</text>
<text x="255.9" y="152.6">430</text>
<text x="255.9" y="150.1">R10</text>
<text x="267.3" y="152.6">1.5k</text>
<text x="267.3" y="150.1">R11</text>
<text x="91.3" y="160.9">GNDD</text>
<text x="163.7" y="157.7">GNDDGNDD</text>
<text x="250.7" y="159">GNDD</text>
<text x="262.2" y="159">GNDA</text>
<text x="27.3" y="169.8">H1</text>
<text x="27.3" y="172.3">MountingHole_Pad</text>
<text x="50.8" y="169.8">H3</text>
<text x="50.8" y="172.3">MountingHole_Pad</text>
<text x="76.2" y="170.4">H5</text>
<text x="76.2" y="172.9">MountingHole</text>
<text x="22.1" y="178.7">GNDD</text>
<text x="45.7" y="178.7">GNDA</text>
<text x="76.2" y="176.1">H6</text>
<text x="76.2" y="178.7">MountingHole</text>
<text x="27.3" y="181.2">H2</text>
<text x="27.3" y="183.7">MountingHole_Pad</text>
<text x="50.8" y="181.2">H4</text>
<text x="50.8" y="183.7">MountingHole_Pad</text>
<text x="76.2" y="181.8">H7</text>
<text x="76.2" y="184.4">MountingHole</text>
<text x="22.1" y="190.1">GNDD</text>
<text x="45.7" y="190.1">GNDA</text>
<text x="76.2" y="187.6">H8</text>
<text x="76.2" y="190.1">MountingHole</text>
</g>
<g font-size="1.8" fill="#a90000">
<text x="42.3" y="38.8" transform="rotate(-90 42.3 38.8)">1</text>
<text x="44.8" y="38.8" transform="rotate(-90 44.8 38.8)">3</text>
<text x="47.4" y="38.8" transform="rotate(-90 47.4 38.8)">5</text>
<text x="42.3" y="47.7" transform="rotate(-90 42.3 47.7)">2</text>
<text x="44.8" y="47.7" transform="rotate(-90 44.8 47.7)">4</text>
<text x="47.4" y="47.7" transform="rotate(-90 47.4 47.7)">6</text>
<text x="265.4" y="48">1</text>
<text x="265.4" y="50.5">2</text>
<text x="55.8" y="59.4">3</text>
<text x="55.8" y="64.5">1</text>
<text x="63.4" y="62">2</text>
<text x="265.4" y="62">1</text>
<text x="265.4" y="64.5">2</text>
<text x="45.6" y="89.9">4</text>
<text x="167.6" y="89.9">5</text>
<text x="45.6" y="95">6</text>
<text x="53.3" y="92.5">5</text>
<text x="167.6" y="95">3</text>
<text x="167.6" y="92.5">4</text>
<text x="167.6" y="100.1">1</text>
<text x="167.6" y="97.5">2</text>
<text x="195.5" y="112.8">1</text>
<text x="107.2" y="116">1</text>
<text x="107.2" y="118.5">2</text>
<text x="195.5" y="115.3">2</text>
<text x="217.1" y="114">1</text>
<text x="229.8" y="114">3</text>
<text x="107.2" y="121">3</text>
<text x="107.2" y="123.6">4</text>
<text x="189.6" y="121.4" transform="rotate(-90 189.6 121.4)">1</text>
<text x="191.7" y="124.2">2</text>
<text x="223.9" y="121.4" transform="rotate(-90 223.9 121.4)">2</text>
<text x="107.2" y="126.1">5</text>
<text x="189.6" y="129" transform="rotate(-90 189.6 129)">3</text>
<text x="195.5" y="135">1</text>
<text x="195.5" y="137.5">2</text>
<text x="96.4" y="143.9">5</text>
<text x="104.1" y="143.9">2</text>
<text x="217.1" y="140.7">3</text>
<text x="229.8" y="140.7">2</text>
<text x="96.4" y="149">4</text>
<text x="104.1" y="149">3</text>
<text x="223.9" y="148" transform="rotate(-90 223.9 148)">1</text>
<text x="96.4" y="154.1">6</text>
<text x="104.1" y="154.1">1</text>
</g>
<g font-size="1.8" fill="#725600">
<text x="72.4" y="61.4">File:</text>
<text x="77.6" y="61.4">MotorDriver_CAN.kicad_sch</text>
<text x="179.7" y="74.1">File:</text>
<text x="184.9" y="74.1">MotorDriver_Isolator.kicad_sch</text>
<text x="228.6" y="91.8">File:</text>
<text x="233.8" y="91.8">MotorDriver_Driver.kicad_sch</text>
<text x="72.4" y="105.8">File:</text>
<text x="77.6" y="105.8">MotorDriver_USB-UART.kicad_sch</text>
<text x="116.2" y="167.4">File:</text>
<text x="121.4" y="167.4">MotorDriver_MCU.kicad_sch</text>
</g>
</svg>
